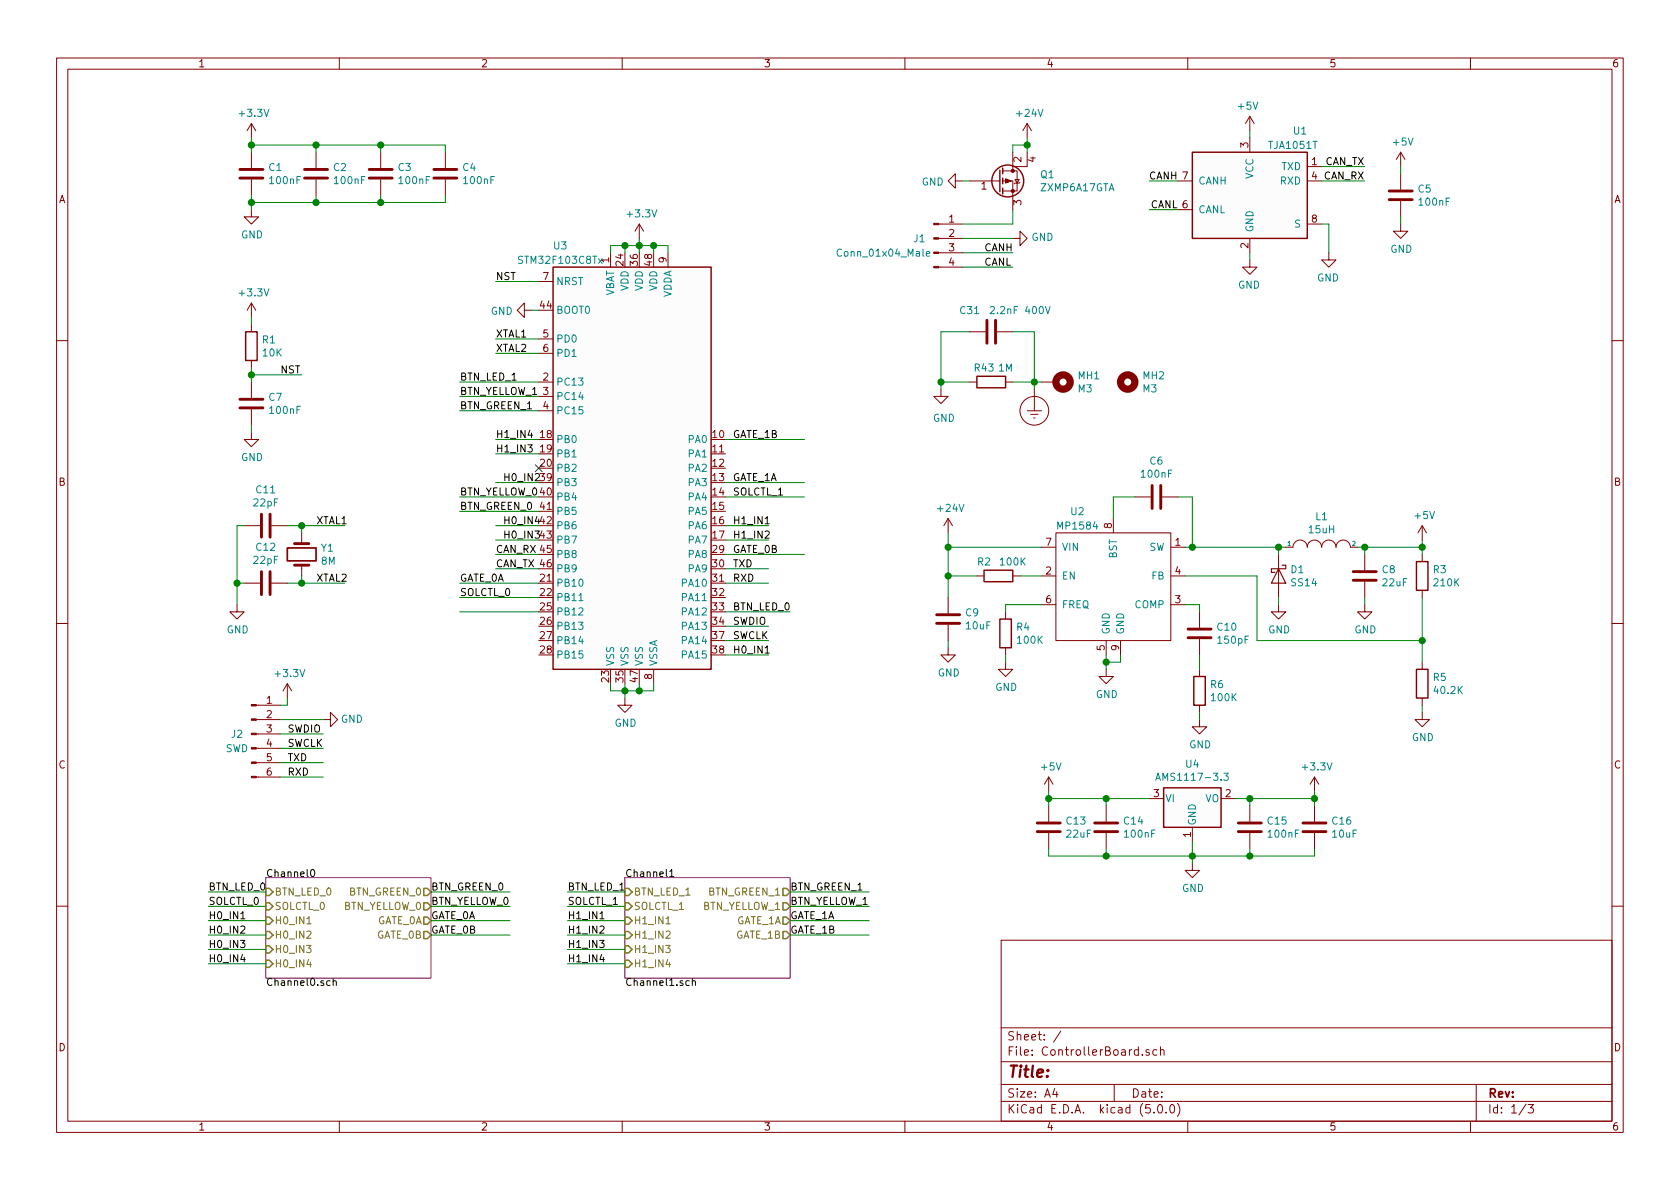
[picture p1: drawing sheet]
<svg xmlns="http://www.w3.org/2000/svg" width="297mm" height="210mm" viewBox="0 0 297 210" stroke-linecap="round" stroke-linejoin="round" font-family="sans-serif">
<g fill="none" stroke="#840000" stroke-width=".18">
<path d="M10 10.3h277v189.9h-277zM12 12.2h273v186.1h-273zM60 10.3v1.9M110 10.3v1.9M160 10.3v1.9M210 10.3v1.9M260 10.3v1.9M44.4 37.1v1.2h1.3l-1.3 1.3-1.2-1.3h1.2M44.4 21.8v2.6M44.4 26.9v2.8M44.4 31.7v2.8M44.4 21.8l-.7 1.3"/>
<path d="M44.4 21.8l.8 1.3M55.9 26.9v2.8M55.9 31.7v2.8M67.3 26.9v2.8M67.3 31.7v2.8M78.7 26.9v2.8M78.7 31.7v2.8M113 39.6l-.7 1.3M113 39.6v2.6M113 39.6l.8 1.3M166 39.6h4.2M168.9 32v-1.3l-1.3 1.3 1.3 1.3v-1.3h1.3"/>
<path d="M171.4 32h5.1M176.6 32h.2M177.3 32h1.8v5.1M177.3 30.2h1.8M179.1 30.2h.7v3.6h-2.5M179.1 26.9v3.3M179.5 31.7h.7l-.4 .7zM180.3 32.3l-.1 .1h-.7l-.2 .1M181.6 21.8l-.8 1.3M181.6 21.8v2.6M181.6 26.9v2.6h-2.5M181.6 21.8l.8 1.3"/>
<path d="M208.3 32h2.5M208.3 37.1h2.5M221 20.6v2.5M221 24.4v2.5M221 20.6l.7 1.2M221 20.6l-.8 1.2M231.1 39.6h2.6M231.1 29.5h2.6M231.1 32h2.6M247.6 39.6v1.3h1.3l-1.3 1.3-1.2-1.3h1.2M247.6 26.9v2.6M247.6 30.7v2.8"/>
<path d="M247.6 35.6v2.7M247.6 26.9l-.7 1.3M247.6 26.9l.8 1.3M44.4 53.6v2.5M44.4 57.4v1.3M44.4 53.6l-.7 1.3M44.4 53.6l.8 1.3M92.7 54.9v-1.3l-1.3 1.3 1.3 1.2v-1.2h1.3M95.2 49.8h2.6M95.2 59.9h2.6M107.9 44.7v2.5M118.1 44.7v2.5"/>
<path d="M166 47.2h4.2M166 44.7h4.2M166 42.2h4.2M171.4 58.7h2.8M176.3 58.7h2.8M179.1 42.2h1.2v-1.3l1.3 1.3-1.3 1.2v-1.2M221 46v1.2h-1.3l1.3 1.3 1.2-1.3h-1.2M221 42.2v2.5M234.9 44.7v1.3h-1.2l1.2 1.2 1.3-1.2h-1.3M10 60.2h2M44.4 76.4v1.3h1.3l-1.3 1.3-1.2-1.3h1.2M44.4 63.7v1.3"/>
<path d="M44.4 67.6v2.8M44.4 72.4v2.8M95.2 67.6h2.6M95.2 70.1h2.6M95.2 72.6h2.6M95.2 62.5h2.6M166.4 68.8v1.3h1.2l-1.2 1.3-1.3-1.3h1.3M171.4 67.6h1.3M177.8 67.6h1.3M181.6 72.6h2.5M182.2 73.3h1.3M182.8 73.9h.2"/>
<path d="M182.9 68.8v3.8M184.1 67.6h2.6M285 60.2h2M43.2 93h2.8M48 93h2.8M53.3 94.2v1.9M53.3 99.9v1.9M167.6 91.7l-.7 1.3M167.6 91.7v2.5M167.6 91.7l.8 1.3M184.1 96.8h2.6M186.7 94.2h20.3v19.1h-20.3z"/>
<path d="M196.8 91.7v2.5M200.7 87.9h2.8M205.5 87.9h2.8M207 96.8h2.5M226.1 98v7.7M227.3 96.8h1.3a1.27 1.27 0 0 1 1.3-1.3 1.27 1.27 0 0 1 1.2 1.3 1.27 1.27 0 0 1 1.3-1.3 1.27 1.27 0 0 1 1.3 1.3 1.27 1.27 0 0 1 1.2-1.3 1.27 1.27 0 0 1 1.3 1.3 1.27 1.27 0 0 1 1.3-1.3 1.27 1.27 0 0 1 1.3 1.3h1.2M241.3 98v2.8M251.5 93v2.5M251.5 98v1.3M251.5 93l-.8 1.2M251.5 93l.7 1.2M10 110.3h2"/>
<path d="M41.9 106.9v1.3h1.3l-1.3 1.3-1.3-1.3h1.3M43.2 103.1h2.8M48 103.1h2.8M115.6 118.4v2.5M167.6 114.5v1.3h1.3l-1.3 1.3-1.2-1.3h1.2M167.6 105.7v2.8M167.6 110.5v2.8M172.7 101.8h1.3M177.8 117.1v1.3h1.3l-1.3 1.2-1.3-1.2h1.3M177.8 108.2v1.3M177.8 114.5v1.3M179.1 101.8h1.2"/>
<path d="M184.1 101.8h2.6M184.1 106.9h2.6M195.6 118.4v1.2h1.2l-1.2 1.3-1.3-1.3h1.3M195.6 113.3v2.5M198.1 113.3v2.5M207 101.8h2.5M207 106.9h2.5M212.1 108.2v2.8M212.1 113v2.8M212.1 118.4v1.2M226.1 106.9v1.3h1.2l-1.2 1.3-1.3-1.3h1.3M241.3 106.9v1.3h1.3l-1.3 1.3-1.3-1.3h1.3"/>
<path d="M241.3 102.9v2.8M251.5 104.4v1.3M251.5 117.1v1.3M285 110.3h2M45.3 137.4h4.2M45.3 134.9h4.2M45.3 132.3h4.2M45.3 129.8h4.2M45.3 127.2h4.2M45.3 124.7h4.2M50.8 120.9l-.8 1.3M50.8 120.9v2.5"/>
<path d="M50.8 120.9l.8 1.3M57.1 127.2h1.3v-1.2l1.3 1.2-1.3 1.3v-1.3M110.5 123.4v1.3h1.3l-1.3 1.3-1.3-1.3h1.3M185.4 137.4v2.5M185.4 137.4l-.7 1.3M185.4 137.4l.8 1.3M212.1 127.2v1.3h1.3l-1.3 1.3-1.3-1.3h1.3M212.1 124.7v1.3M232.4 137.4v2.5M232.4 137.4l-.8 1.3M232.4 137.4l.8 1.3M251.5 126v1.2h1.2l-1.2 1.3-1.3-1.3h1.3"/>
<path d="M251.5 123.4v1.3M185.4 142.5v2.8M185.4 147.3v2.8M195.6 142.5v2.8M195.6 147.3v2.8M203.2 141.2h2.5M210.8 152.6v1.3h1.3l-1.3 1.3-1.3-1.3h1.3M210.8 146.3v2.5M215.9 141.2h2.5M221 142.5v2.8M221 147.3v2.8M232.4 142.5v2.8"/>
<path d="M232.4 147.3v2.8M10 160.2h2M177 166.3h108v32h-108zM285 160.2h2M60 198.3v1.9M110 198.3v1.9M160 198.3v1.9M177 194.8h108M177 191.8h108M177 187.8h108M177 181.8h108M186.5 192.5l-.4 1h1"/>
<path d="M186.8 193v1M187.6 182.3l-1.3 2M197 191.8v3M202 186.5v.1M203.2 185.7l-.4-.1-.2 .2 .1 .2 .5 .2v.3h-.6M204 196.7v.1M204.5 185.7l-.4-.1-.3 .3 .2 .6h.5M204.8 195.5l.4-.2a.94 .94 0 0 1 0 1.5 .79 .79 0 0 1-.4-1.3zM205.2 185.7l.2-.1 .4 .1v.9M205.2 185.1v1.5M206.2 196.7v.1M207 195.4l.3-.1a.94 .94 0 0 1 0 1.5 .82 .82 0 0 1-.3-1.4z"/>
<path d="M208.2 195.1a1.71 1.71 0 0 1 0 2.3M210 198.3v1.9M260 198.3v1.9M261 191.8v6.5M269.8 195.2l-1.2 2M270.2 195.3h.9l-.5 .6 .4 .1v.7l-.2 .1-.6-.1"/>
<circle cx="182.9" cy="72.6" r="2.54"/>
</g>
<g fill="#fcfcfc" stroke="#fcfcfc" stroke-width=".18">
<path d="M97.8 47.2h27.9v71.2h-27.9z"/>
<path d="M210.8 26.9h20.3v15.3h-20.3z"/>
<path d="M205.7 139.3h10.2v7h-10.2z"/>
</g>
<g fill="none" stroke="#840000" stroke-width=".25">
<path d="M176.8 30.1v3.8M177.3 29.7v1M177.3 31.5v1M177.3 33.3v1M210.8 26.9h20.3v15.3h-20.3zM43.4 58.7h2.1v5h-2.1zM97.8 47.2h27.9v71.2h-27.9zM172.7 66.5h5.1v2.1h-5.1zM250.4 99.3h2.1v5.1h-2.1zM174 100.8h5.1v2.1h-5.1zM176.8 109.5h2v5h-2zM211.1 119.6h2v5.1h-2z"/>
<path d="M250.4 118.4h2.1v5h-2.1zM205.7 139.3h10.2v7h-10.2z"/>
<circle cx="178.2" cy="32" r="2.82"/>
</g>
<path d="M163.8 44.9l.6-.1-.1-.3h-.3l-.2 .1 .1 .7h.4M175.1 54.3l.5-.1 .2 .4v.2l-.8 .7h.8M184.8 54.2l.5 1.3 .4-1.3M102.4 106.2h.7M204.3 138l.4-1.3 .5 1.3M204.5 137.6h.6M216.4 136.7h.8l-.5 .5 .4 .1 .1 .5-.3 .2-.5-.1" fill="none" stroke="#008484" stroke-width=".18"/>
<g fill="none" stroke="#008400" stroke-width=".18">
<path d="M44.4 24.4v2.5M44.4 34.5v2.6M44.4 25.6h34.3v1.3M55.9 25.6v1.3M55.9 34.5v1.3M67.3 25.6v1.3M67.3 34.5v1.3M78.7 34.5v1.3h-34.3M170.2 32h1.2M179.1 37.1v2.5h-8.9M181.6 25.6h-2.5v1.3M181.6 24.4v2.5"/>
<path d="M203.2 32h5.1M203.2 37.1h5.1M221 23.1v1.3M233.7 39.6h1.2v5.1M233.7 32h7.6M233.7 29.5h7.6M247.6 29.5v1.2M247.6 38.3v1.3M44.4 56.1v1.3M87.6 49.8h7.6M87.6 59.9h7.6M94 54.9h1.2"/>
<path d="M107.9 44.7v-1.3h10.2v1.3M110.5 43.4v1.3M113 42.2v2.5M115.6 43.4v1.3M170.2 42.2h8.9M170.2 44.7h8.9M170.2 47.2h8.9M171.4 58.7h-5v10.1M179.1 58.7h3.8v10.1M221 44.7v1.3M44.4 65v2.6M44.4 75.2v1.2"/>
<path d="M44.4 66.3h8.9M81.3 67.6h13.9M81.3 72.6h13.9M81.3 70.1h13.9M87.6 62.5h7.6M87.6 77.7h7.6M128.3 77.7h13.9M166.4 67.6h5M179.1 67.6h5M43.2 93h-1.3v13.9M50.8 93h10.2M53.3 93v1.2"/>
<path d="M81.3 87.9h13.9M81.3 90.4h13.9M87.6 93h7.6M87.6 85.3h7.6M87.6 95.5h7.6M87.6 80.3h7.6M87.6 98h7.6M128.3 93h7.6M128.3 85.3h13.9M128.3 95.5h7.6M128.3 98h13.9M128.3 87.9h13.9"/>
<path d="M167.6 96.8h16.5M167.6 94.2v11.5M200.7 87.9h-3.9v3.8M208.3 87.9h2.5v8.9M209.5 96.8h17.8M226.1 96.8v1.2M240 96.8h11.5M241.3 96.8v1.2M251.5 95.5v2.5M41.9 103.1h1.3M50.8 103.1h10.2M53.3 101.8v1.3"/>
<path d="M81.3 103.1h13.9M81.3 105.7h13.9M81.3 108.2h13.9M87.6 100.6h7.6M128.3 103.1h7.6M128.3 115.8h7.6M128.3 100.6h7.6M128.3 113.3h7.6M128.3 110.7h7.6M128.3 108.2h11.4M167.6 113.3v1.2M167.6 101.8h5.1"/>
<path d="M177.8 115.8v1.3M180.3 101.8h3.8M184.1 106.9h-6.3v1.3M195.6 115.8v2.6M198.1 115.8v1.3h-2.5M209.5 101.8h12.7v11.5h29.3M209.5 106.9h2.6v1.3M212.1 115.8v2.6M226.1 105.7v1.2M241.3 105.7v1.2M251.5 105.7v11.4M49.5 127.2h7.6"/>
<path d="M49.5 129.8h7.6M49.5 132.3h7.6M49.5 134.9h7.6M49.5 137.4h7.6M50.8 123.4v1.3h-1.3M107.9 120.9v1.3h7.7v-1.3M110.5 120.9v2.5M113 120.9v1.3M185.4 139.9v2.6M212.1 126v1.2M232.4 139.9v2.6M251.5 124.7v1.3"/>
<path d="M36.8 157.7h10.2M76.2 157.7h14M100.3 157.7h10.2M139.7 157.7h14M185.4 141.2h17.8M185.4 150.1v1.3h47v-1.3M195.6 141.2v1.3M195.6 150.1v1.3M210.8 148.8v3.8M218.4 141.2h14M221 141.2v1.3M221 150.1v1.3"/>
<path d="M36.8 170.4h10.2M36.8 167.9h10.2M36.8 165.3h10.2M36.8 162.8h10.2M36.8 160.3h10.2M76.2 165.3h14M76.2 162.8h14M76.2 160.3h14M100.3 170.4h10.2M100.3 167.9h10.2M100.3 165.3h10.2M100.3 162.8h10.2"/>
<path d="M100.3 160.3h10.2M139.7 165.3h14M139.7 162.8h14M139.7 160.3h14"/>
</g>
<g fill="#008400" stroke="#008400" stroke-width=".25">
<circle cx="115.6" cy="43.4" r=".51"/>
<circle cx="113" cy="43.4" r=".51"/>
<circle cx="110.5" cy="43.4" r=".51"/>
<circle cx="113" cy="122.2" r=".51"/>
<circle cx="110.5" cy="122.2" r=".51"/>
<circle cx="44.5" cy="25.6" r=".51"/>
<circle cx="67.3" cy="25.6" r=".51"/>
<circle cx="55.9" cy="25.6" r=".51"/>
<circle cx="44.5" cy="35.8" r=".51"/>
<circle cx="67.3" cy="35.8" r=".51"/>
<circle cx="55.9" cy="35.8" r=".51"/>
<circle cx="44.5" cy="66.3" r=".51"/>
<circle cx="41.9" cy="103.1" r=".51"/>
<circle cx="53.3" cy="93" r=".51"/>
<circle cx="53.3" cy="103.1" r=".51"/>
<circle cx="167.6" cy="96.8" r=".51"/>
<circle cx="195.6" cy="117.1" r=".51"/>
<circle cx="167.6" cy="101.8" r=".51"/>
<circle cx="210.8" cy="96.8" r=".51"/>
<circle cx="226.1" cy="96.8" r=".51"/>
<circle cx="241.3" cy="96.8" r=".51"/>
<circle cx="251.5" cy="96.8" r=".51"/>
<circle cx="251.5" cy="113.3" r=".51"/>
<circle cx="195.6" cy="141.2" r=".51"/>
<circle cx="221" cy="141.2" r=".51"/>
<circle cx="221" cy="151.4" r=".51"/>
<circle cx="195.6" cy="151.4" r=".51"/>
<circle cx="210.8" cy="151.4" r=".51"/>
<circle cx="185.4" cy="141.2" r=".51"/>
<circle cx="232.4" cy="141.2" r=".51"/>
<circle cx="181.6" cy="25.6" r=".51"/>
<circle cx="166.4" cy="67.6" r=".51"/>
<circle cx="182.9" cy="67.6" r=".51"/>
</g>
<g fill="none" stroke="#840000" stroke-width=".51">
<path d="M42.4 31.5h4.1M42.4 30h4.1M53.8 31.5h4.1M53.8 30h4.1M65.3 31.5h4M65.3 30h4M76.7 31.5h4.1M76.7 30h4.1M245.6 35.3h4.1M245.6 33.8h4.1M174.5 56.6v4.1M176 56.6v4.1"/>
<path d="M42.4 72.1h4.1M42.4 70.6h4.1M46.2 90.9v4.1M47.8 90.9v4.1M52.1 96.1h2.5M52.1 99.9h2.5M203.7 85.8v4.1M205.2 85.8v4.1M46.2 101.1v4.1M47.8 101.1v4.1M165.6 110.2h4.1M165.6 108.7h4.1"/>
<path d="M210.1 112.8h4M210.1 111.2h4M239.3 102.6h4M239.3 101.1h4M183.4 147.1h4.1M183.4 145.5h4.1M193.5 147.1h4.1M193.5 145.5h4.1M218.9 147.1h4.1M218.9 145.5h4.1M230.4 147.1h4M230.4 145.5h4"/>
</g>
<path d="M50.8 96.9h5.1v2.3h-5.1z" fill="none" stroke="#840000" stroke-width=".3"/>
<g fill="#840000" stroke="#840000" stroke-width=".18">
<path d="M165.1 47.1h.9v.3h-.9z"/>
<path d="M165.1 44.6h.9v.2h-.9z"/>
<path d="M165.1 42h.9v.3h-.9z"/>
<path d="M165.1 39.5h.9v.2h-.9z"/>
<path d="M177.8 31.6l1 .4-1 .4z"/>
<path d="M44.4 137.3h.9v.2h-.9z"/>
<path d="M44.4 134.7h.9v.3h-.9z"/>
<path d="M44.4 132.2h.9v.3h-.9z"/>
<path d="M44.4 129.7h.9v.2h-.9z"/>
<path d="M44.4 127.1h.9v.3h-.9z"/>
<path d="M44.4 124.6h.9v.2h-.9z"/>
<circle cx="179.1" cy="33.8" r=".28"/>
<circle cx="179.1" cy="30.2" r=".28"/>
</g>
<path d="M47 155.2h29.2v17.8h-29.2zM110.5 155.2h29.2v17.8h-29.2z" fill="none" stroke="#840084" stroke-width=".18"/>
<g fill="none" stroke="#000" stroke-width=".18">
<path d="M135.3 92.6h.7M135.3 115.5h.7M55 153.9l.2-.2a.67 .67 0 0 1 .5 .7 .67 .67 0 0 1-.5 .6l-.2-.2-.1-.3zM118.4 154.1l.4-.4v1.3M118.4 155h.8M42.6 162.5h.7M58.4 173.5l-.4-.1-.2 .3 .1 .5h.5M58.9 173.6l.2-.2 .3 .1 .1 .8M58.9 173v1.3M106.1 162.5h.7M121.9 173.5l-.4-.1-.2 .3 .1 .5h.5M122.4 173.6l.2-.2 .3 .1 .1 .8"/>
<path d="M122.4 173v1.3"/>
</g>
<g fill="none" stroke="#848400" stroke-width=".25">
<path d="M47 157.1h.6l.7 .6-.7 .7h-.6zM47 159.6h.6l.7 .7-.7 .6h-.6zM74.9 157.1h.7l.6 .6-.6 .7h-.7zM74.9 159.6h.7l.6 .7-.6 .6h-.7zM110.5 157.1h.6l.7 .6-.7 .7h-.6zM110.5 159.6h.6l.7 .7-.7 .6h-.6zM138.4 157.1h.7l.6 .6-.6 .7h-.7zM138.4 159.6h.7l.6 .7-.6 .6h-.7zM47 169.8h.6l.7 .6-.7 .7h-.6zM47 167.3h.6l.7 .6-.7 .6h-.6zM47 164.7h.6l.7 .6-.7 .7h-.6zM47 162.2h.6l.7 .6-.7 .6h-.6z"/>
<path d="M74.9 162.2h.7l.6 .6-.6 .6h-.7zM74.9 164.7h.7l.6 .6-.6 .7h-.7zM110.5 169.8h.6l.7 .6-.7 .7h-.6zM110.5 167.3h.6l.7 .6-.7 .6h-.6zM110.5 164.7h.6l.7 .6-.7 .7h-.6zM110.5 162.2h.6l.7 .6-.7 .6h-.6zM138.4 162.2h.7l.6 .6-.6 .6h-.7zM138.4 164.7h.7l.6 .6-.6 .7h-.7z"/>
</g>
<path d="M54.3 163.4h.7M117.8 163.4h.7" fill="none" stroke="#848400" stroke-width=".18"/>
<path d="M226.7 99.9h.6v.7h-2.5v.6h.6M226.1 100.6l1.2 2.5h-2.5z" fill="none" stroke="#840000" stroke-width=".2"/>
<path d="M94.6 82.2l1.3 1.2M95.9 82.2l-1.3 1.2" fill="none" stroke="#000084" stroke-width=".18"/>
<g fill="none" stroke="#840000" stroke-width="1.3">
<circle cx="188" cy="67.6" r="1.27"/>
<circle cx="199.4" cy="67.6" r="1.27"/>
</g>
<text font-size="2.8" fill="#840000" x="178" y="190.5">Title:</text>
<g font-size="2.1" fill="#840000">
<text x="178" y="184">Sheet: /</text>
<text x="178" y="186.7">File: ControllerBoard.sch</text>
<text x="178" y="196.9">KiCad E.D.A. kicad (5.0.0)</text>
<text x="178" y="194.1">Size: A4</text>
<text x="200" y="194.1">Date:</text>
<text x="263" y="194.1">Rev:</text>
<text x="263" y="196.9">Id: 1/3</text>
</g>
<g font-size="1.8" fill="#840000">
<text x="35" y="11.9">1</text>
<text x="85" y="11.9">2</text>
<text x="135" y="11.9">3</text>
<text x="185" y="11.9">4</text>
<text x="235" y="11.9">5</text>
<text x="285" y="11.9">6</text>
<text x="180.6" y="28.7" transform="rotate(-90 180.6 28.7)">2</text>
<text x="183.1" y="28.7" transform="rotate(-90 183.1 28.7)">4</text>
<text x="220.7" y="26.1" transform="rotate(-90 220.7 26.1)">3</text>
<text x="231.9" y="29.2">1</text>
<text x="10.4" y="35.9">A</text>
<text x="173.5" y="33.5">1</text>
<text x="285.4" y="35.9">A</text>
<text x="167.8" y="39.4">1</text>
<text x="167.8" y="41.9">2</text>
<text x="180.6" y="36.3" transform="rotate(-90 180.6 36.3)">3</text>
<text x="231.9" y="39.4">8</text>
<text x="107.7" y="46.5" transform="rotate(-90 107.7 46.5)">1</text>
<text x="110.2" y="46.9" transform="rotate(-90 110.2 46.9)">24</text>
<text x="112.8" y="46.9" transform="rotate(-90 112.8 46.9)">36</text>
<text x="115.3" y="46.9" transform="rotate(-90 115.3 46.9)">48</text>
<text x="117.9" y="46.5" transform="rotate(-90 117.9 46.5)">9</text>
<text x="167.8" y="44.4">3</text>
<text x="167.8" y="47">4</text>
<text x="220.7" y="43.9" transform="rotate(-90 220.7 43.9)">2</text>
<text x="96" y="49.5">7</text>
<text x="95.6" y="54.6">44</text>
<text x="96" y="59.7">5</text>
<text x="96" y="62.2">6</text>
<text x="96" y="67.3">2</text>
<text x="96" y="69.8">3</text>
<text x="95.6" y="77.5">18</text>
<text x="96" y="72.4">4</text>
<text x="126" y="77.5">10</text>
<text x="95.6" y="80">19</text>
<text x="95.6" y="82.5">20</text>
<text x="126" y="80">11</text>
<text x="126" y="82.5">12</text>
<text x="10.4" y="85.9">B</text>
<text x="95.6" y="85.1">39</text>
<text x="95.6" y="87.6">40</text>
<text x="126" y="85.1">13</text>
<text x="126" y="87.6">14</text>
<text x="285.4" y="85.9">B</text>
<text x="95.6" y="90.2">41</text>
<text x="95.6" y="95.2">43</text>
<text x="126" y="90.2">15</text>
<text x="126" y="92.7">16</text>
<text x="126" y="95.2">17</text>
<text x="196.6" y="93.4" transform="rotate(-90 196.6 93.4)">8</text>
<text x="126" y="97.8">29</text>
<text x="126" y="100.3">30</text>
<text x="184.9" y="101.6">2</text>
<text x="184.9" y="96.5">7</text>
<text x="207.8" y="96.5">1</text>
<text x="207.8" y="101.6">4</text>
<text x="95.6" y="102.9">21</text>
<text x="95.6" y="105.4">22</text>
<text x="95.6" y="107.9">25</text>
<text x="126" y="102.9">31</text>
<text x="126" y="105.4">32</text>
<text x="126" y="107.9">33</text>
<text x="184.9" y="106.7">6</text>
<text x="207.8" y="106.7">3</text>
<text x="95.6" y="110.5">26</text>
<text x="95.6" y="113">27</text>
<text x="126" y="110.5">34</text>
<text x="126" y="113">37</text>
<text x="95.6" y="115.6">28</text>
<text x="126" y="115.6">38</text>
<text x="195.3" y="115" transform="rotate(-90 195.3 115)">5</text>
<text x="197.9" y="115" transform="rotate(-90 197.9 115)">9</text>
<text x="47.1" y="124.5">1</text>
<text x="107.7" y="120.6" transform="rotate(-90 107.7 120.6)">23</text>
<text x="110.2" y="120.6" transform="rotate(-90 110.2 120.6)">35</text>
<text x="112.8" y="120.6" transform="rotate(-90 112.8 120.6)">47</text>
<text x="115.3" y="120.1" transform="rotate(-90 115.3 120.1)">8</text>
<text x="47.1" y="127">2</text>
<text x="47.1" y="129.5">3</text>
<text x="10.4" y="135.9">C</text>
<text x="47.1" y="132.1">4</text>
<text x="47.1" y="134.6">5</text>
<text x="47.1" y="137.2">6</text>
<text x="285.4" y="135.9">C</text>
<text x="204" y="141">3</text>
<text x="216.7" y="141">2</text>
<text x="210.6" y="148.1" transform="rotate(-90 210.6 148.1)">1</text>
<text x="10.4" y="185.9">D</text>
<text x="285.4" y="185.9">D</text>
<text x="35" y="199.9">1</text>
<text x="85" y="199.9">2</text>
<text x="135" y="199.9">3</text>
<text x="185" y="199.9">4</text>
<text x="235" y="199.9">5</text>
<text x="285" y="199.9">6</text>
</g>
<g font-size="1.8" fill="#008484">
<text x="42.5" y="20.7">+3.3V</text>
<text x="179.9" y="20.7">+24V</text>
<text x="219" y="19.4">+5V</text>
<text x="228.8" y="23.8">U1</text>
<text x="224.4" y="26.3">TJA1051T</text>
<text x="246.4" y="25.7">+5V</text>
<text x="47.6" y="30.2">C1</text>
<text x="47.8" y="32.6">100nF</text>
<text x="59" y="30.2">C2</text>
<text x="59.3" y="32.6">100nF</text>
<text x="70.4" y="30.2">C3</text>
<text x="70.7" y="32.6">100nF</text>
<text x="81.9" y="30.2">C4</text>
<text x="82.1" y="32.6">100nF</text>
<text x="163" y="32.8">GND</text>
<text x="184" y="31.5">Q1</text>
<text x="184.1" y="33.8">ZXMP6A17GTA</text>
<text x="211.8" y="32.6">CANH</text>
<text x="221.6" y="31.7" transform="rotate(-90 221.6 31.7)">VCC</text>
<text x="226.4" y="32.6">RXD</text>
<text x="226.6" y="30.1">TXD</text>
<text x="250.8" y="34.1">C5</text>
<text x="111.1" y="38.4">+3.3V</text>
<text x="211.8" y="37.7">CANL</text>
<text x="221.6" y="41.1" transform="rotate(-90 221.6 41.1)">GND</text>
<text x="229" y="40.3">S</text>
<text x="251" y="36.4">100nF</text>
<text x="42.6" y="42.2">GND</text>
<text x="92" y="46.7">STM32F103C8Tx</text>
<text x="97.9" y="44.1">U3</text>
<text x="148.5" y="45.4">Conn_01x04_Male</text>
<text x="161.6" y="42.8">J1</text>
<text x="182.4" y="42.6">GND</text>
<text x="245.8" y="44.7">GND</text>
<text x="42.5" y="52.4">+3.3V</text>
<text x="98.3" y="50.4">NRST</text>
<text x="108.6" y="52.6" transform="rotate(-90 108.6 52.6)">VBAT</text>
<text x="111.1" y="51.5" transform="rotate(-90 111.1 51.5)">VDD</text>
<text x="113.7" y="51.5" transform="rotate(-90 113.7 51.5)">VDD</text>
<text x="116.2" y="51.5" transform="rotate(-90 116.2 51.5)">VDD</text>
<text x="118.7" y="52.8" transform="rotate(-90 118.7 52.8)">VDDA</text>
<text x="218.9" y="51">GND</text>
<text x="232.9" y="49.8">GND</text>
<text x="86.8" y="55.7">GND</text>
<text x="98.3" y="55.5">BOOT0</text>
<text x="169.8" y="55.5">C31</text>
<text x="175.7" y="55.5">2.2nF 400V</text>
<text x="46.4" y="60.7">R1</text>
<text x="46.5" y="63">10K</text>
<text x="98.3" y="60.6">PD0</text>
<text x="98.3" y="63.1">PD1</text>
<text x="172.4" y="65.7">R43</text>
<text x="176.6" y="65.7">1M</text>
<text x="47.6" y="70.9">C7</text>
<text x="98.3" y="68.2">PC13</text>
<text x="98.3" y="70.7">PC14</text>
<text x="190.7" y="69.4">M3</text>
<text x="190.7" y="67.1">MH1</text>
<text x="202.1" y="69.4">M3</text>
<text x="202.1" y="67.1">MH2</text>
<text x="47.8" y="73.2">100nF</text>
<text x="98.3" y="73.3">PC15</text>
<text x="164.9" y="74.6">GND</text>
<text x="42.6" y="81.5">GND</text>
<text x="98.3" y="78.4">PB0</text>
<text x="98.3" y="80.9">PB1</text>
<text x="98.3" y="83.4">PB2</text>
<text x="121.8" y="78.4">PA0</text>
<text x="121.8" y="80.9">PA1</text>
<text x="121.8" y="83.4">PA2</text>
<text x="203.4" y="82.2">C6</text>
<text x="44.9" y="89.6">22pF</text>
<text x="45.4" y="87.2">C11</text>
<text x="98.3" y="86">PB3</text>
<text x="98.3" y="88.5">PB4</text>
<text x="121.8" y="86">PA3</text>
<text x="121.8" y="88.5">PA4</text>
<text x="201.9" y="84.5">100nF</text>
<text x="98.3" y="91.1">PB5</text>
<text x="98.3" y="93.6">PB6</text>
<text x="121.8" y="91.1">PA5</text>
<text x="121.8" y="93.6">PA6</text>
<text x="165.9" y="90.5">+24V</text>
<text x="187.2" y="93.6">MP1584</text>
<text x="189.4" y="91.1">U2</text>
<text x="231.5" y="94.3">15uH</text>
<text x="232.7" y="92">L1</text>
<text x="250.2" y="91.8">+5V</text>
<text x="44.9" y="99.7">22pF</text>
<text x="45.4" y="97.4">C12</text>
<text x="56.8" y="97.6">Y1</text>
<text x="56.8" y="99.9">8M</text>
<text x="98.3" y="96.1">PB7</text>
<text x="98.3" y="98.7">PB8</text>
<text x="98.3" y="101.2">PB9</text>
<text x="121.8" y="96.1">PA7</text>
<text x="121.8" y="98.7">PA8</text>
<text x="121.8" y="101.2">PA9</text>
<text x="172.9" y="100">R2</text>
<text x="177" y="100">100K</text>
<text x="187.7" y="97.4">VIN</text>
<text x="197.5" y="98.8" transform="rotate(-90 197.5 98.8)">BST</text>
<text x="203.1" y="97.4">SW</text>
<text x="228.3" y="101.4">D1</text>
<text x="244.4" y="101.4">C8</text>
<text x="253.4" y="101.4">R3</text>
<text x="98.3" y="103.8">PB10</text>
<text x="98.3" y="106.3">PB11</text>
<text x="120.8" y="103.8">PA10</text>
<text x="120.8" y="106.3">PA11</text>
<text x="187.7" y="102.5">EN</text>
<text x="187.7" y="107.6">FREQ</text>
<text x="200.7" y="107.6">COMP</text>
<text x="203.6" y="102.5">FB</text>
<text x="228.4" y="103.7">SS14</text>
<text x="244.6" y="103.7">22uF</text>
<text x="253.6" y="103.7">210K</text>
<text x="40.1" y="112">GND</text>
<text x="98.3" y="108.8">PB12</text>
<text x="98.3" y="111.4">PB13</text>
<text x="98.3" y="113.9">PB14</text>
<text x="120.8" y="108.8">PA12</text>
<text x="120.8" y="111.4">PA13</text>
<text x="120.8" y="113.9">PA14</text>
<text x="170.8" y="109">C9</text>
<text x="170.9" y="111.3">10uF</text>
<text x="179.8" y="111.5">R4</text>
<text x="180" y="113.8">100K</text>
<text x="196.2" y="112.3" transform="rotate(-90 196.2 112.3)">GND</text>
<text x="198.8" y="112.3" transform="rotate(-90 198.8 112.3)">GND</text>
<text x="215.3" y="111.5">C10</text>
<text x="215.5" y="113.8">150pF</text>
<text x="224.2" y="112">GND</text>
<text x="239.5" y="112">GND</text>
<text x="48.8" y="119.7">+3.3V</text>
<text x="98.3" y="116.5">PB15</text>
<text x="108.6" y="117.9" transform="rotate(-90 108.6 117.9)">VSS</text>
<text x="111.1" y="117.9" transform="rotate(-90 111.1 117.9)">VSS</text>
<text x="113.7" y="117.9" transform="rotate(-90 113.7 117.9)">VSS</text>
<text x="116.2" y="117.9" transform="rotate(-90 116.2 117.9)">VSSA</text>
<text x="120.8" y="116.5">PA15</text>
<text x="165.8" y="119.6">GND</text>
<text x="176" y="122.2">GND</text>
<text x="193.8" y="123.4">GND</text>
<text x="214.1" y="121.7">R6</text>
<text x="214.3" y="124">100K</text>
<text x="253.4" y="120.4">R5</text>
<text x="253.7" y="122.7">40.2K</text>
<text x="40.9" y="130.5">J2</text>
<text x="60.3" y="127.8">GND</text>
<text x="108.7" y="128.5">GND</text>
<text x="249.6" y="131.1">GND</text>
<text x="39.9" y="133">SWD</text>
<text x="184.2" y="136.2">+5V</text>
<text x="209.7" y="135.8">U4</text>
<text x="210.3" y="132.3">GND</text>
<text x="230.5" y="136.2">+3.3V</text>
<text x="205.4" y="138.1">AMS1117-3.3</text>
<text x="206" y="141.9">VI</text>
<text x="213.1" y="141.9">VO</text>
<text x="188.6" y="145.8">C13</text>
<text x="188.7" y="148.1">22uF</text>
<text x="198.8" y="145.8">C14</text>
<text x="199" y="148.1">100nF</text>
<text x="211.5" y="146" transform="rotate(-90 211.5 146)">GND</text>
<text x="224.2" y="145.8">C15</text>
<text x="224.4" y="148.1">100nF</text>
<text x="235.6" y="145.8">C16</text>
<text x="235.7" y="148.1">10uF</text>
<text x="209" y="157.7">GND</text>
</g>
<g font-size="1.8">
<text x="234.2" y="29.2">CAN_TX</text>
<text x="203.2" y="31.7">CANH 7</text>
<text x="231.9" y="31.7">4 CAN_RX</text>
<text x="203.4" y="36.8">CANL 6</text>
<text x="174" y="47">CANL</text>
<text x="174" y="44.4">CANH</text>
<text x="87.6" y="49.5">NST</text>
<text x="87.6" y="59.7">XTAL1</text>
<text x="87.6" y="62.2">XTAL2</text>
<text x="49.5" y="66">NST</text>
<text x="81.3" y="67.3">BTN_LED_1</text>
<text x="81.3" y="69.8">BTN_YELLOW_1</text>
<text x="81.3" y="72.4">BTN_GREEN_1</text>
<text x="87.6" y="77.5">H1_IN4</text>
<text x="129.5" y="77.5">GATE_1B</text>
<text x="87.6" y="80">H1_IN3</text>
<text x="81.3" y="87.6">BTN_YELLOW_0</text>
<text x="88.9" y="85.1">H0_IN2</text>
<text x="129.5" y="87.6">SOLCTL_1</text>
<text x="129.5" y="85.1">GATE_1A</text>
<text x="55.9" y="92.7">XTAL1</text>
<text x="81.3" y="90.2">BTN_GREEN_0</text>
<text x="88.9" y="95.2">H0_IN3</text>
<text x="88.9" y="92.7">H0_IN4</text>
<text x="95.6" y="92.7">42</text>
<text x="129.5" y="92.7">H1_IN1</text>
<text x="129.5" y="95.2">H1_IN2</text>
<text x="87.6" y="97.8">CAN_RX 45</text>
<text x="87.6" y="100.3">CAN_TX 46</text>
<text x="129.5" y="100.3">TXD</text>
<text x="129.5" y="97.8">GATE_0B</text>
<text x="55.9" y="102.9">XTAL2</text>
<text x="81.3" y="105.4">SOLCTL_0</text>
<text x="81.3" y="102.9">GATE_0A</text>
<text x="129.5" y="102.9">RXD</text>
<text x="129.5" y="107.9">BTN_LED_0</text>
<text x="129.5" y="110.5">SWDIO</text>
<text x="129.5" y="113">SWCLK</text>
<text x="129.5" y="115.6">H0_IN1</text>
<text x="50.8" y="129.5">SWDIO</text>
<text x="50.8" y="132.1">SWCLK</text>
<text x="50.8" y="137.2">RXD</text>
<text x="50.8" y="134.6">TXD</text>
<text x="47" y="155.1">Channel0</text>
<text x="110.5" y="155.1">Channel1</text>
<text x="36.8" y="157.5">BTN_LED_0</text>
<text x="36.8" y="160">SOLCTL_0</text>
<text x="76.2" y="157.5">BTN_GREEN_0</text>
<text x="76.2" y="160">BTN_YELLOW_0</text>
<text x="100.3" y="157.5">BTN_LED_1</text>
<text x="100.3" y="160">SOLCTL_1</text>
<text x="139.7" y="157.5">BTN_GREEN_1</text>
<text x="139.7" y="160">BTN_YELLOW_1</text>
<text x="36.8" y="162.6">H0_IN1</text>
<text x="36.8" y="165.1">H0_IN2</text>
<text x="36.8" y="167.6">H0_IN3</text>
<text x="76.2" y="162.6">GATE_0A</text>
<text x="76.2" y="165.1">GATE_0B</text>
<text x="100.3" y="162.6">H1_IN1</text>
<text x="100.3" y="165.1">H1_IN2</text>
<text x="100.3" y="167.6">H1_IN3</text>
<text x="139.7" y="162.6">GATE_1A</text>
<text x="139.7" y="165.1">GATE_1B</text>
<text x="36.8" y="170.2">H0_IN4</text>
<text x="100.3" y="170.2">H1_IN4</text>
<text x="47" y="174.3">Channel0.sch</text>
<text x="110.5" y="174.3">Channel1.sch</text>
</g>
<g font-size="1.8" fill="#848400">
<text x="48.5" y="158.4">BTN_LED_0</text>
<text x="48.5" y="160.9">SOLCTL_0</text>
<text x="60.5" y="160.9">BTN_YELLOW_0</text>
<text x="61.8" y="158.4">BTN_GREEN_0</text>
<text x="112" y="158.4">BTN_LED_1</text>
<text x="112" y="160.9">SOLCTL_1</text>
<text x="124" y="160.9">BTN_YELLOW_1</text>
<text x="125.3" y="158.4">BTN_GREEN_1</text>
<text x="48.5" y="166">H0_IN2</text>
<text x="48.5" y="163.4">H0_IN1</text>
<text x="66.5" y="163.4">GATE_0A</text>
<text x="66.5" y="166">GATE_0B</text>
<text x="112" y="166">H1_IN2</text>
<text x="112" y="163.4">H1_IN1</text>
<text x="130" y="163.4">GATE_1A</text>
<text x="130" y="166">GATE_1B</text>
<text x="48.5" y="171.1">H0_IN4</text>
<text x="48.5" y="168.5">H0_IN3</text>
<text x="112" y="171.1">H1_IN4</text>
<text x="112" y="168.5">H1_IN3</text>
</g>
<g font-size="1.1" fill="#008484">
<text x="227.7" y="96.5">1</text>
<text x="239.1" y="96.5">2</text>
</g>
</svg>
